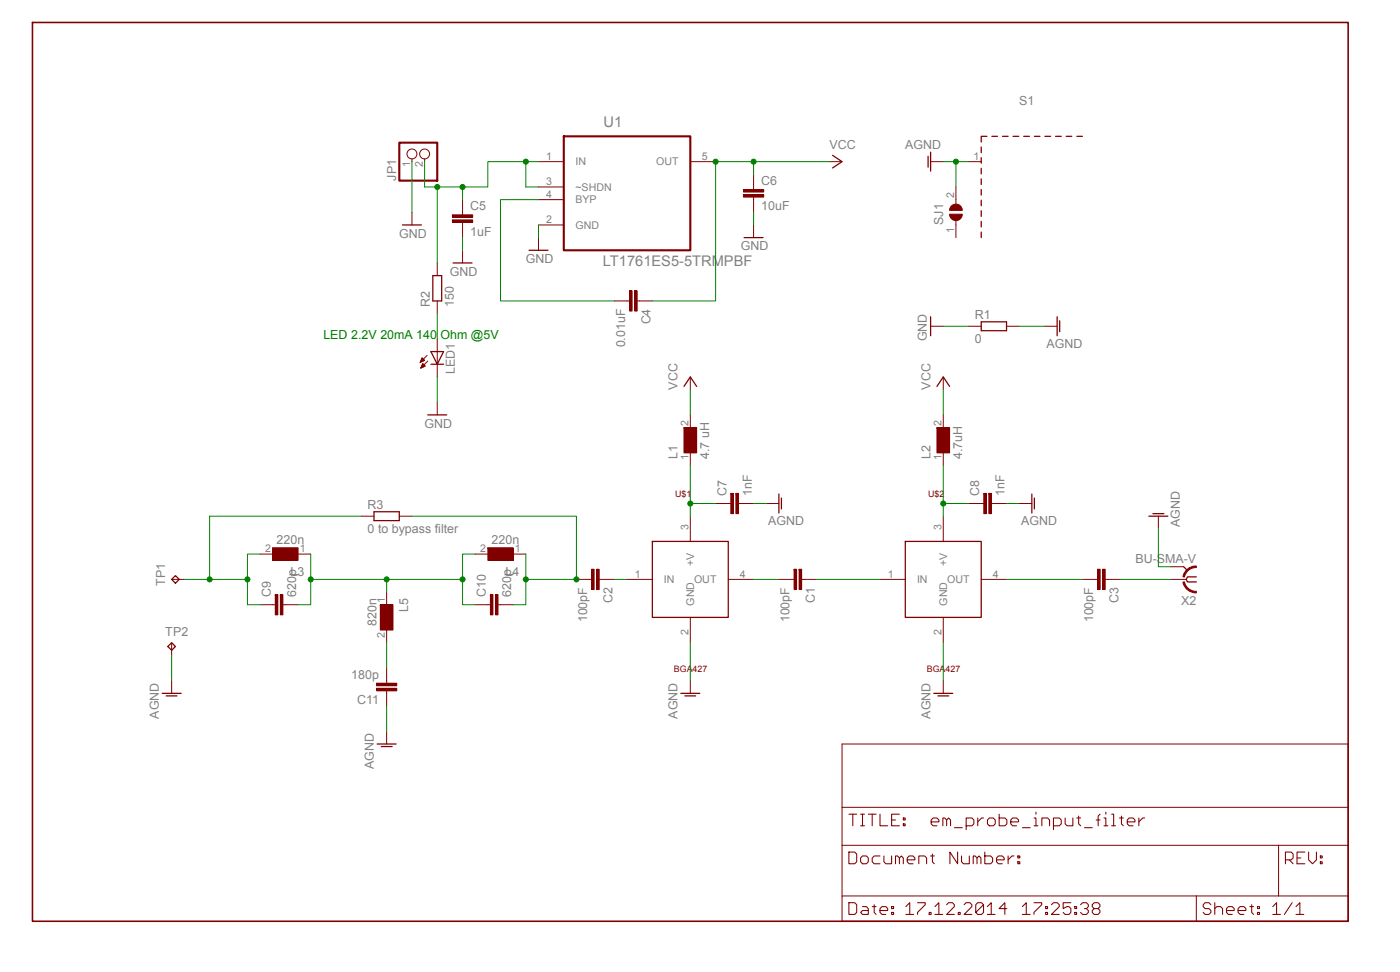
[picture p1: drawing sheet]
<svg xmlns="http://www.w3.org/2000/svg" width="281mm" height="195mm" viewBox="0 0 281 195" stroke-linecap="round" stroke-linejoin="round" font-family="sans-serif">
<path d="M131 108.6h15.2v15.2h-15.2zM181.7 108.6h15.3v15.2h-15.3z" fill="none" stroke="#800000" stroke-width=".25"/>
<g fill="none" stroke="#800000" stroke-width=".2">
<path d="M108.1 32.4h5.1M108.1 37.5h5.1M138.6 32.4h5.1M108.1 40h5.1M108.1 45.1h5.1M118.3 116.2h.5M120.3 116.2h.5M125.9 116.2h5.1M138.6 103.5v5.1M146.2 116.2h5.1M176.7 116.2h5M189.4 103.5v5.1"/>
<path d="M197 116.2h5.1M138.6 123.8v5.1M189.4 123.8v5.1"/>
</g>
<path d="M113.2 27.3h25.4v22.9h-25.4z" fill="none" stroke="#800000" stroke-width=".42"/>
<path d="M118.8 114.2h.5v4.1h-.5z" fill="#800000"/>
<path d="M118.8 114.2h.5v4.1h-.5zM118.8 114.2h.1" fill="none" stroke="#800000" stroke-width=".2"/>
<path d="M119.8 114.2h.5v4.1h-.5z" fill="#800000"/>
<path d="M115.7 116.2h2.6M119.8 114.2h.5v4.1h-.5zM119.8 114.2h.1M120.8 116.2h2.5M219.8 116.2h.5M221.9 116.2h.5" fill="none" stroke="#800000" stroke-width=".2"/>
<path d="M220.3 114.2h.5v4.1h-.5z" fill="#800000"/>
<path d="M220.3 114.2h.5v4.1h-.5zM220.3 114.2h.1" fill="none" stroke="#800000" stroke-width=".2"/>
<path d="M221.4 114.2h.5v4.1h-.5z" fill="#800000"/>
<g fill="none" stroke="#800000" stroke-width=".2">
<path d="M82.7 31.9v.5M85.2 31.9v.5M166.5 32.4h2.5M82.7 42.6v2.5M108.1 47.7v2.5M125.9 60.4h.5M127.9 60.4h.5M217.3 116.2h2.5M221.4 114.2h.5v4.1h-.5zM221.4 114.2h.1M222.4 116.2h2.5M232.5 103.5v2.6"/>
<path d="M138.6 136.5v2.6M189.4 136.5v2.6"/>
<circle cx="82.7" cy="30.9" r="1"/>
<circle cx="85.2" cy="30.9" r="1"/>
</g>
<path d="M167.1 31.2l1.9 1.2-1.9 1.3M80.8 45.1h3.8M106.2 50.2h3.8M230.6 103.5h3.8M231.4 103h2.2M136.7 139.1h3.8M137.5 139.6h2.2M187.4 139.1h3.9M188.3 139.6h2.2" fill="none" stroke="#800000" stroke-width=".25"/>
<path d="M80.2 28.6h7.6v7.6h-7.6z" fill="none" stroke="#800000" stroke-width=".42"/>
<path d="M126.4 58.3h.5v4.1h-.5z" fill="#800000"/>
<path d="M126.4 58.3h.5v4.1h-.5zM126.4 58.3h.1" fill="none" stroke="#800000" stroke-width=".2"/>
<path d="M127.4 58.3h.5v4.1h-.5z" fill="#800000"/>
<path d="M92.9 42.6v.5M92.9 44.6v.5M127.4 58.3h.5v4.1h-.5zM127.4 58.3h.1M123.3 60.4h2.6M128.4 60.4h2.6" fill="none" stroke="#800000" stroke-width=".2"/>
<path d="M90.8 44.1h4.1v.5h-4.1z" fill="#800000"/>
<path d="M90.8 44.1h4.1v.5h-4.1zM90.8 44.1h.1" fill="none" stroke="#800000" stroke-width=".2"/>
<path d="M90.8 43.1h4.1v.5h-4.1z" fill="#800000"/>
<path d="M151.3 37.5v.5M151.3 39.5v.5M90.8 43.1h4.1v.5h-4.1zM90.8 43.1h.1M92.9 40v2.6M92.9 45.1v2.6M92.9 50.2v2.5" fill="none" stroke="#800000" stroke-width=".2"/>
<path d="M90.9 52.7h3.9" fill="none" stroke="#800000" stroke-width=".25"/>
<path d="M149.2 39h4.1v.5h-4.1z" fill="#800000"/>
<path d="M149.2 39h4.1v.5h-4.1zM149.2 39h.1" fill="none" stroke="#800000" stroke-width=".2"/>
<path d="M149.2 38h4.1v.5h-4.1z" fill="#800000"/>
<path d="M149.2 38h4.1v.5h-4.1zM149.2 38h.1M151.3 35v2.5M151.3 40v2.6M151.3 45.1v2.6M146.2 101h.5M148.2 101h.5" fill="none" stroke="#800000" stroke-width=".2"/>
<path d="M149.4 47.7h3.8" fill="none" stroke="#800000" stroke-width=".25"/>
<path d="M147.7 99h.5v4h-.5z" fill="#800000"/>
<path d="M147.7 99h.5v4h-.5zM147.7 99h.1" fill="none" stroke="#800000" stroke-width=".2"/>
<path d="M146.7 99h.5v4h-.5z" fill="#800000"/>
<path d="M146.7 99h.5v4h-.5zM146.7 99h.1M143.7 101h2.5M148.7 101h2.6M197 101h.5M199 101h.5" fill="none" stroke="#800000" stroke-width=".2"/>
<path d="M198.5 99h.5v4h-.5z" fill="#800000"/>
<path d="M198.5 99h.5v4h-.5zM198.5 99h.1" fill="none" stroke="#800000" stroke-width=".2"/>
<path d="M197.5 99h.5v4h-.5z" fill="#800000"/>
<g fill="none" stroke="#800000" stroke-width=".2">
<path d="M138.6 75.6v2.5M186.8 65.4h2.6M189.4 75.6v2.5M209.7 65.4h2.5M197.5 99h.5v4h-.5zM197.5 99h.1M34.5 116.2h2.5M153.8 101h2.6M158.9 116.2h.5M160.9 116.2h.5M194.4 101h2.6M199.5 101h2.6"/>
<path d="M204.6 101h2.5M34.5 128.9v2.6M34.5 136.5v2.6"/>
</g>
<g fill="none" stroke="#800000" stroke-width=".25">
<path d="M137.3 77.5l1.3-1.9 1.2 1.9M186.8 63.5v3.9M188.1 77.5l1.3-1.9 1.2 1.9M212.2 63.5v3.9M212.7 64.3v2.2M156.4 99.1v3.8M156.9 99.9v2.2M207.1 99.1v3.8M207.6 99.9v2.2M34.5 116.2l.7-.7 .8 .7-.8 .8zM32.6 139.1h3.8M33.4 139.6h2.1"/>
<path d="M33.7 129.7l.8-.8 .7 .8-.7 .8z"/>
</g>
<path d="M159.4 114.2h.5v4.1h-.5z" fill="#800000"/>
<path d="M159.4 114.2h.5v4.1h-.5zM159.4 114.2h.1" fill="none" stroke="#800000" stroke-width=".2"/>
<path d="M160.4 114.2h.5v4.1h-.5z" fill="#800000"/>
<path d="M194.4 65.4h2.6M202.1 65.4h2.5M156.4 116.2h2.5M160.4 114.2h.5v4.1h-.5zM160.4 114.2h.1M161.4 116.2h2.6M237.6 116.2h.5" fill="none" stroke="#800000" stroke-width=".2"/>
<path d="M197 64.6h5.1v1.7h-5.1zM237.6 113.7l.8 .7M240.2 115.7h-1.8l-.3 .5 .3 .5h1.8" fill="none" stroke="#800000" stroke-width=".25"/>
<path d="M237.5 116.8l.3-.1a2.39 2.39 0 0 0 2.4 1.9v.3a2.66 2.66 0 0 1-2.7-2.1z" fill-rule="evenodd" fill="#800000"/>
<path d="M237.5 116.8l.3-.1a2.39 2.39 0 0 0 2.4 1.9v.3a2.66 2.66 0 0 1-2.7-2.1z" fill="none" stroke="#800000" stroke-width=".2"/>
<path d="M238 114.5a2.61 2.61 0 0 1 2.2-1v.4a2.35 2.35 0 0 0-2.4 1.9l-.3-.1v-.2z" fill-rule="evenodd" fill="#800000"/>
<path d="M186.8 32.4h2.6M194.4 32.4h2.6M235.1 116.2h2.5M235.1 113.7h2.5M238 114.5a2.61 2.61 0 0 1 2.2-1v.4a2.35 2.35 0 0 0-2.4 1.9l-.3-.1v-.2z" fill="none" stroke="#800000" stroke-width=".2"/>
<g fill="none" stroke="#800000" stroke-width=".25">
<path d="M186.3 31.3v2.2M186.8 30.5v3.8M197 29.5v1.1M197 31.6v1.1M197 33.8v1.1M197 35.9v1.1M197 38v1.1M198.1 27.3h-1.1v1.2M199.1 27.3h1.1M201.2 27.3h1.2M203.4 27.3h1.1M205.5 27.3h1.1"/>
<path d="M207.6 27.3h1.2M209.8 27.3h1.1M211.9 27.3h1.1M214 27.3h1.2M216.2 27.3h1.1M197 40.2v1.1M197 42.3v1.1M197 44.4v1.1M197 46.5v1.2"/>
</g>
<path d="M137.3 85.8h2.5v5h-2.5z" fill="#800000"/>
<path d="M137.3 85.8h2.5v5h-2.5zM137.3 85.8h.1M138.6 83.2v2.6M138.6 90.8v2.6" fill="none" stroke="#800000" stroke-width=".2"/>
<path d="M188.1 85.8h2.5v5h-2.5z" fill="#800000"/>
<path d="M188.1 85.8h2.5v5h-2.5zM188.1 85.8h.1M189.4 83.2v2.6M189.4 90.8v2.6" fill="none" stroke="#800000" stroke-width=".2"/>
<path d="M190.8 41.5a1.27 1.27 0 0 1 1.5-.5 1.27 1.27 0 0 1 .9 1.2h-2.6z" fill-rule="evenodd" fill="#800000"/>
<path d="M190.8 41.5a1.27 1.27 0 0 1 1.5-.5 1.27 1.27 0 0 1 .9 1.2h-2.6z" fill="none" stroke="#800000" stroke-width=".2"/>
<path d="M190.6 43h2.6a1.27 1.27 0 0 1-1.3 1.3 1.27 1.27 0 0 1-1.3-1.3z" fill-rule="evenodd" fill="#800000"/>
<g fill="none" stroke="#800000" stroke-width=".2">
<path d="M191.9 37.5v3.4M87.8 52.7v2.6M190.6 43h2.6a1.27 1.27 0 0 1-1.3 1.3 1.27 1.27 0 0 1-1.3-1.3zM191.9 44.2v3.5M84.4 72.6h.1M84.4 72.5h.3M84.5 72.4h.5M84.5 72.3h.7M84.5 73.7h.2M84.6 73.6h.4M84.6 72.2h.5M84.6 72.1h.4"/>
<path d="M84.6 73.5h.7M84.7 73.4h.6M84.7 71.9h.2M84.7 71.8l.5 .5-.9 .4zM84.7 71.8h.1M84.7 73.3h.5M84.8 73.1h.2M84.8 73h.1M84.9 72.9l.5 .5-.9 .4zM85.7 71.3l-1.4 1.4M85.9 72.4l-1.4 1.4M87.8 60.4v2.5"/>
<path d="M87.8 68v7.6M87.8 80.7v2.5M54.8 121.3h.5M56.8 121.3h.5"/>
</g>
<path d="M86.9 55.3h1.8v5.1h-1.8zM86.5 70.5h2.5l-1.2 2.6zM86.5 73.1h2.5M85.9 83.2h3.8" fill="none" stroke="#800000" stroke-width=".25"/>
<path d="M56.3 119.3h.5v4h-.5z" fill="#800000"/>
<path d="M56.3 119.3h.5v4h-.5zM56.3 119.3h.1" fill="none" stroke="#800000" stroke-width=".2"/>
<path d="M55.3 119.3h.5v4h-.5z" fill="#800000"/>
<path d="M55.3 119.3h.5v4h-.5zM55.3 119.3h.1M52.2 121.3h2.6M57.3 121.3h2.5" fill="none" stroke="#800000" stroke-width=".2"/>
<path d="M54.8 109.9h5v2.5h-5z" fill="#800000"/>
<path d="M52.2 111.1h2.6M54.8 109.9h5v2.5h-5zM54.8 109.9h.1M59.8 111.1h2.6M97.9 121.3h.5M100 121.3h.5" fill="none" stroke="#800000" stroke-width=".2"/>
<path d="M99.5 119.3h.5v4h-.5z" fill="#800000"/>
<path d="M99.5 119.3h.5v4h-.5zM99.5 119.3h.1" fill="none" stroke="#800000" stroke-width=".2"/>
<path d="M98.4 119.3h.6v4h-.6z" fill="#800000"/>
<path d="M98.4 119.3h.6v4h-.6zM98.4 119.3h.1M95.4 121.3h2.5M100.5 121.3h2.5" fill="none" stroke="#800000" stroke-width=".2"/>
<path d="M97.9 109.9h5.1v2.5h-5.1z" fill="#800000"/>
<path d="M95.4 111.1h2.5M97.9 109.9h5.1v2.5h-5.1zM97.9 109.9h.1M103 111.1h2.6" fill="none" stroke="#800000" stroke-width=".2"/>
<path d="M76.3 121.3h2.6v5.1h-2.6z" fill="#800000"/>
<path d="M77.6 118.8v2.5M76.3 121.3h2.6v5.1h-2.6zM76.3 121.3h.1M77.6 126.4v2.5M77.6 136.5v.6M77.6 138.6v.5" fill="none" stroke="#800000" stroke-width=".2"/>
<path d="M75.6 137.1h4v.5h-4z" fill="#800000"/>
<path d="M75.6 137.1h4v.5h-4zM75.6 137.1h.1" fill="none" stroke="#800000" stroke-width=".2"/>
<path d="M75.6 138.1h4v.5h-4z" fill="#800000"/>
<g fill="none" stroke="#800000" stroke-width=".2">
<path d="M72.5 103.5h2.6M80.2 103.5h2.5M75.6 138.1h4v.5h-4zM75.6 138.1h.1M77.6 134v2.5M77.6 139.1v2.5M77.6 146.7v2.5M169 179.7v-30.5h101.6v30.5M169 161.9h101.6M169 169.6h101.6M240.2 179.7h-71.2v5.1h101.6v-5.1h-13.9M240.2 179.7v5.1"/>
<path d="M240.2 179.7h16.5M256.7 169.6v10.1"/>
</g>
<path d="M75.1 102.7h5.1v1.7h-5.1zM75.7 149.2h3.8M76.5 149.8h2.2" fill="none" stroke="#800000" stroke-width=".25"/>
<path d="M6.5 4.5h264.1v180.3h-264.1z" fill="none" stroke="#800000" stroke-width=".32"/>
<g fill="none" stroke="#800000" stroke-width=".21">
<path d="M170.4 170.9h1.2l.4 .4v1.6l-.4 .4h-1.2zM170.4 163.3h1.6M171.2 163.3v2.4M172.8 163.3h.7M172.8 165.7h.7M173.1 171.7h.8l.4 .4v.8l-.4 .4h-.8l-.3-.4v-.8zM173.1 163.3v2.4M174.3 163.3h1.6M175.1 163.3v2.4M176.7 163.3v2.4h1.5M176.7 171.7h-1.2l-.4 .4v.8l.4 .4h1.2M177.4 171.7v1.2l.4 .4h1.2v-1.6"/>
<path d="M179 164.5h.8M179.8 173.3v-1.6h.4l.3 .4v1.2M180.5 163.3h-1.5v2.4h1.5M180.5 172.1l.4-.4 .4 .4v1.2M181.3 164.1h.4v.4h-.4zM181.3 165.3h.4v.4h-.4zM182.1 172.5h1.6v-.4l-.4-.4h-.8l-.4 .4v.8l.4 .4h.8M184.4 173.3v-1.6h1.2l.4 .4v1.2M186.8 171.7h.8M186.9 164.9h1.6v-.4l-.4-.4h-.8l-.4 .4v.8l.4 .4h.8M187.2 171.3v1.6l.4 .4M189.3 165.7v-1.6h.4l.3 .4v1.2"/>
<path d="M190 164.5l.4-.4 .4 .4v1.2M191.6 166h1.6M192.2 170.9v2.4l-1.5-2.4v2.4M193 171.7v1.2l.4 .4h1.2v-1.6M193.9 165.7h1.2l.4-.4v-.8l-.4-.4h-1.2v2.3M195.4 173.3v-1.6h.3l.4 .4v1.2M196.1 172.1l.4-.4 .4 .4v1.2M196.3 164.1v1.6M197.4 164.1h-.3l-.8 .8M197.7 170.9v2.4h1.2l.4-.4v-.8l-.4-.4h-1.2M198.6 164.1h.8l.4 .4v.8l-.4 .4h-.8l-.4-.4v-.8zM200 172.5h1.6v-.4l-.4-.4h-.8l-.4 .4v.8l.4 .4h.8"/>
<path d="M200.6 163.3v2.4h1.1l.4-.4v-.8l-.4-.4h-1.1M202.4 171.7v1.6M202.9 164.9h1.6v-.4l-.4-.4h-.8l-.4 .4v.8l.4 .4h.8M203.5 171.7h-.3l-.8 .8M204.3 171.7h.4v.4h-.4zM204.3 172.9h.4v.4h-.4zM205.2 166h1.6M207.6 164.1h.4v1.6M207.6 165.7h.8M208 162.9v.4M209.1 165.7v-1.6h1.2l.4 .4v1.2M211.5 165.7h1.1l.4-.4v-.8l-.4-.4h-1.1v2.3"/>
<path d="M213.8 164.1v1.2l.4 .4h1.2v-1.6M216.2 164.1h.7M216.5 163.7v1.6l.4 .4M217.7 166h1.6M220 164.5h.8M220.8 163.3l-.4 .4v2M221.6 164.1h.4v1.6M221.6 165.7h.8M222 162.9v.4M223.2 163.3h.4v2.4M223.2 165.7h.7M224.7 164.1h.8"/>
<path d="M225.1 163.7v1.6l.4 .4M226.3 164.9h1.5v-.4l-.3-.4h-.8l-.4 .4v.8l.4 .4h.8M228.6 164.1v1.6M229.8 164.1h-.4l-.8 .8M258 172.5h1.2l.4-.4v-.8l-.4-.4h-1.2v2.4M258.8 172.5l.8 .8M260.4 172.1h.8M261.9 170.9h-1.5v2.4h1.5M262.7 170.9v1.6l.8 .8 .8-.8v-1.6M265 171.7h.4v.4h-.4zM265 172.9h.4v.4h-.4zM170.4 181.1h1.2l.4 .4v1.5l-.4 .4h-1.2z"/>
<path d="M173.1 181.9h.8l.4 .4v1.1h-1.2l-.3-.4 .3-.4h1.2M175.1 181.9h.8M175.5 181.5v1.5l.4 .4M176.7 182.6h1.5v-.3l-.4-.4h-.8l-.3 .4v.7l.3 .4h.8M179 181.9h.4v.4h-.4zM179 183h.4v.4h-.4zM181.8 181.9l.8-.8v2.3M181.8 183.4h1.6M184.2 181.1h1.5v.4l-1.5 1.5v.4M186.5 183h.4v.4h-.4zM187.7 181.9l.8-.8v2.3M187.7 183.4h1.5"/>
<path d="M190 181.5l.4-.4h.8l.4 .4v.4l-1.6 1.5h1.6M192.4 183h.4v.4h-.4zM193.5 181.5l.4-.4h.8l.4 .4v.4l-1.6 1.5h1.6M197.4 181.5l-1.5 1.5 .4 .4h.7l.4-.4v-1.5l-.4-.4h-.7l-.4 .4v1.5M198.2 181.9l.8-.8v2.3M198.2 183.4h1.6M202.1 182.3h-1.5l1.1-1.2v2.3M205.2 181.9l.8-.8v2.3M205.2 183.4h1.6M207.6 181.1h1.5v.4l-1.5 1.5v.4M209.9 181.9h.4v.4h-.4zM209.9 183h.4v.4h-.4z"/>
<path d="M211.1 181.5l.4-.4h.7l.4 .4v.4l-1.5 1.5h1.5M215 181.1h-1.6v1.2l.8-.4h.4l.4 .4v.7l-.4 .4h-.8l-.4-.4M215.7 181.9h.4v.4h-.4zM215.7 183h.4v.4h-.4zM216.9 181.5l.4-.4h.8l.4 .4v.4l-.4 .4h-.4M218.1 182.3l.4 .3v.4l-.4 .4h-.8l-.4-.4M219.6 182.3h.8M219.6 181.1h.8l.4 .4v.4l-.4 .4 .4 .3v.4l-.4 .4h-.8l-.3-.4v-.4l.3-.3-.3-.4v-.4zM243.1 181.5l-.4-.4h-.8l-.4 .4v.4l.4 .4h.8l.4 .3v.4l-.4 .4h-.8l-.4-.4M243.9 182.3l.4-.4h.7l.4 .4v1.1M243.9 181.1v2.3M246.2 182.6h1.6v-.3l-.4-.4h-.8l-.4 .4v.7l.4 .4h.8"/>
<path d="M248.5 182.6h1.6v-.3l-.4-.4h-.8l-.4 .4v.7l.4 .4h.8M250.9 181.9h.7M251.3 181.5v1.5l.3 .4M252.4 181.9h.4v.4h-.4zM252.4 183h.4v.4h-.4zM255.5 181.9l.8-.8v2.3M255.5 183.4h1.5M259.4 181.1l-1.6 2.3M260.2 181.9l.7-.8v2.3M260.2 183.4h1.5"/>
</g>
<path d="M105.6 32.4v5.1M108.1 32.4h-10.2v5.1h-5M123.3 116.2h2.6" fill="none" stroke="#008000" stroke-width=".2"/>
<circle cx="105.6" cy="32.4" r=".51" fill="#008000"/>
<g fill="none" stroke="#008000" stroke-width=".2">
<path d="M85.2 32.4v5.1M92.9 37.5v2.5M105.6 37.5h2.5"/>
<circle cx="105.6" cy="32.4" r=".51"/>
</g>
<circle cx="92.9" cy="37.5" r=".51" fill="#008000"/>
<g fill="none" stroke="#008000" stroke-width=".2">
<path d="M85.2 37.5h7.7M87.8 37.5v15.2"/>
<circle cx="92.9" cy="37.5" r=".51"/>
</g>
<circle cx="87.8" cy="37.5" r=".51" fill="#008000"/>
<g fill="none" stroke="#008000" stroke-width=".2">
<path d="M82.7 32.4v10.2M189.4 32.4h5M191.9 32.4v5.1M92.9 47.7v2.5M108.1 45.1v2.6M151.3 42.6v2.5M87.8 75.6v5.1M189.4 65.4h5M204.6 65.4h5.1M151.3 101h2.5M202.1 101h2.5M232.5 106.1v7.6h2.6"/>
<path d="M34.5 131.5v5M138.6 128.9v7.6M189.4 128.9v7.6"/>
<circle cx="87.8" cy="37.5" r=".51"/>
</g>
<circle cx="191.9" cy="32.4" r=".51" fill="#008000"/>
<g fill="none" stroke="#008000" stroke-width=".2">
<path d="M151.3 32.4h-7.6v28h-12.7M77.6 141.6v5.1"/>
<circle cx="191.9" cy="32.4" r=".51"/>
</g>
<circle cx="143.7" cy="32.4" r=".51" fill="#008000"/>
<g fill="none" stroke="#008000" stroke-width=".2">
<path d="M166.5 32.4h-15.2v2.6"/>
<circle cx="143.7" cy="32.4" r=".51"/>
</g>
<circle cx="151.3" cy="32.4" r=".51" fill="#008000"/>
<g fill="none" stroke="#008000" stroke-width=".2">
<path d="M108.1 40h-7.6v20.4h22.8M138.6 78.1v5.1M189.4 78.1v5.1M138.6 93.4v7.6M143.7 101h-5.1v2.5M151.3 116.2h5.1M164 116.2h12.7M202.1 116.2h15.2M224.9 116.2h10.2"/>
<circle cx="151.3" cy="32.4" r=".51"/>
</g>
<circle cx="138.6" cy="101" r=".51" fill="#008000"/>
<g fill="none" stroke="#008000" stroke-width=".2">
<path d="M189.4 93.4v7.6M194.4 101h-5v2.5"/>
<circle cx="138.6" cy="101" r=".51"/>
</g>
<circle cx="189.4" cy="101" r=".51" fill="#008000"/>
<g fill="none" stroke="#008000" stroke-width=".2">
<path d="M87.8 62.9v5.1M62.4 111.1v10.2h-2.6M62.4 116.2h15.2M95.4 111.1h-2.5v10.2h2.5"/>
<circle cx="189.4" cy="101" r=".51"/>
</g>
<circle cx="62.4" cy="116.2" r=".51" fill="#008000"/>
<circle cx="62.4" cy="116.2" r=".51" fill="none" stroke="#008000" stroke-width=".2"/>
<circle cx="92.9" cy="116.2" r=".51" fill="#008000"/>
<g fill="none" stroke="#008000" stroke-width=".2">
<path d="M92.9 116.2h-15.3v2.6"/>
<circle cx="92.9" cy="116.2" r=".51"/>
</g>
<circle cx="77.6" cy="116.2" r=".51" fill="#008000"/>
<g fill="none" stroke="#008000" stroke-width=".2">
<path d="M37 116.2h5.1M52.2 111.1h-2.5v10.2h2.5"/>
<circle cx="77.6" cy="116.2" r=".51"/>
</g>
<circle cx="49.7" cy="116.2" r=".51" fill="#008000"/>
<g fill="none" stroke="#008000" stroke-width=".2">
<path d="M42.1 103.5v12.7h7.6"/>
<circle cx="49.7" cy="116.2" r=".51"/>
</g>
<circle cx="42.1" cy="116.2" r=".51" fill="#008000"/>
<g fill="none" stroke="#008000" stroke-width=".2">
<path d="M42.1 103.5h30.4M105.6 111.1v10.2h-2.6M105.6 116.2h10.1"/>
<circle cx="42.1" cy="116.2" r=".51"/>
</g>
<circle cx="105.6" cy="116.2" r=".51" fill="#008000"/>
<g fill="none" stroke="#008000" stroke-width=".2">
<path d="M82.7 103.5h33v12.7"/>
<circle cx="105.6" cy="116.2" r=".51"/>
</g>
<circle cx="115.7" cy="116.2" r=".51" fill="#008000"/>
<g fill="none" stroke="#008000" stroke-width=".2">
<path d="M77.6 128.9v5.1"/>
<circle cx="115.7" cy="116.2" r=".51"/>
</g>
<g font-size="2.9" fill="#808080">
<text x="121.2" y="25.4">U1</text>
<text x="121" y="53.4">LT1761ES5-5TRMPBF</text>
</g>
<g font-size="2.5" fill="#808080">
<text x="204.6" y="21">S1</text>
<text x="166.5" y="29.9">VCC</text>
<text x="181.7" y="29.9">AGND</text>
<text x="79.5" y="36.2" transform="rotate(-90 79.5 36.2)">JP1</text>
<text x="152.8" y="37.1">C6</text>
<text x="80.2" y="47.7">GND</text>
<text x="94.4" y="47.3">1uF</text>
<text x="94.4" y="42.2">C5</text>
<text x="152.8" y="42.2">10uF</text>
<text x="189.4" y="45.1" transform="rotate(-90 189.4 45.1)">SJ1</text>
<text x="105.6" y="52.7">GND</text>
<text x="148.7" y="50.2">GND</text>
<text x="90.3" y="55.3">GND</text>
<text x="86.3" y="61.6" transform="rotate(-90 86.3 61.6)">R2</text>
<text x="91.1" y="61.6" transform="rotate(-90 91.1 61.6)">150</text>
<text x="130.6" y="65.1" transform="rotate(-90 130.6 65.1)">C4</text>
<text x="195.7" y="63.9">R1</text>
<text x="125.5" y="69.7" transform="rotate(-90 125.5 69.7)">0.01uF</text>
<text x="186.1" y="68.5" transform="rotate(-90 186.1 68.5)">GND</text>
<text x="195.7" y="68.7">0</text>
<text x="210.1" y="69.8">AGND</text>
<text x="91.3" y="75.1" transform="rotate(-90 91.3 75.1)">LED1</text>
<text x="136" y="78.1" transform="rotate(-90 136 78.1)">VCC</text>
<text x="186.8" y="78.1" transform="rotate(-90 186.8 78.1)">VCC</text>
<text x="85.2" y="85.8">GND</text>
<text x="136" y="92.1" transform="rotate(-90 136 92.1)">L1</text>
<text x="142.4" y="92.1" transform="rotate(-90 142.4 92.1)">4.7 uH</text>
<text x="186.8" y="92.1" transform="rotate(-90 186.8 92.1)">L2</text>
<text x="193.2" y="92.1" transform="rotate(-90 193.2 92.1)">4.7uH</text>
<text x="145.8" y="99.5" transform="rotate(-90 145.8 99.5)">C7</text>
<text x="150.9" y="99.5" transform="rotate(-90 150.9 99.5)">1nF</text>
<text x="196.6" y="99.5" transform="rotate(-90 196.6 99.5)">C8</text>
<text x="201.7" y="99.5" transform="rotate(-90 201.7 99.5)">1nF</text>
<text x="73.8" y="106.8">0 to bypass filter</text>
<text x="73.8" y="102">R3</text>
<text x="154.2" y="105.3">AGND</text>
<text x="205" y="105.3">AGND</text>
<text x="236.9" y="105.7" transform="rotate(-90 236.9 105.7)">AGND</text>
<text x="55.5" y="109.1">220n</text>
<text x="98.7" y="109.1">220n</text>
<text x="227.9" y="112.9">BU-SMA-V</text>
<text x="33.2" y="117.5" transform="rotate(-90 33.2 117.5)">TP1</text>
<text x="54.4" y="119.8" transform="rotate(-90 54.4 119.8)">C9</text>
<text x="58.3" y="115.5">L3</text>
<text x="59.5" y="119.8" transform="rotate(-90 59.5 119.8)">620p</text>
<text x="97.6" y="119.8" transform="rotate(-90 97.6 119.8)">C10</text>
<text x="101.5" y="115.5">L4</text>
<text x="102.6" y="119.8" transform="rotate(-90 102.6 119.8)">620p</text>
<text x="75.6" y="125.6" transform="rotate(-90 75.6 125.6)">820n</text>
<text x="81.9" y="122.8" transform="rotate(-90 81.9 122.8)">L5</text>
<text x="117.9" y="124.9" transform="rotate(-90 117.9 124.9)">100pF</text>
<text x="123" y="120.9" transform="rotate(-90 123 120.9)">C2</text>
<text x="158.5" y="124.9" transform="rotate(-90 158.5 124.9)">100pF</text>
<text x="163.6" y="120.9" transform="rotate(-90 163.6 120.9)">C1</text>
<text x="219.5" y="124.9" transform="rotate(-90 219.5 124.9)">100pF</text>
<text x="224.5" y="120.9" transform="rotate(-90 224.5 120.9)">C3</text>
<text x="237.1" y="121.3">X2</text>
<text x="33.2" y="127.7">TP2</text>
<text x="70.5" y="136.2">180p</text>
<text x="71.7" y="141.2">C11</text>
<text x="31.9" y="144.2" transform="rotate(-90 31.9 144.2)">AGND</text>
<text x="136" y="144.2" transform="rotate(-90 136 144.2)">AGND</text>
<text x="186.8" y="144.2" transform="rotate(-90 186.8 144.2)">AGND</text>
<text x="75.1" y="154.3" transform="rotate(-90 75.1 154.3)">AGND</text>
</g>
<text font-size="2.5" fill="#008000" x="64.9" y="68">LED 2.2V 20mA 140 Ohm @5V</text>
<g font-size="2.1" fill="#808080">
<text x="82.3" y="33.4" transform="rotate(-90 82.3 33.4)">1</text>
<text x="84.9" y="33.4" transform="rotate(-90 84.9 33.4)">2</text>
<text x="109.7" y="32.1">1</text>
<text x="115.5" y="33.2">IN</text>
<text x="131.7" y="33.2">OUT</text>
<text x="140.9" y="32.1">5</text>
<text x="195.4" y="32.1">1</text>
<text x="109.7" y="37.2">3</text>
<text x="109.7" y="39.7">4</text>
<text x="115.5" y="38.3">~SHDN</text>
<text x="115.5" y="40.8">BYP</text>
<text x="191.6" y="39.7" transform="rotate(-90 191.6 39.7)">2</text>
<text x="109.7" y="44.8">2</text>
<text x="115.5" y="45.9">GND</text>
<text x="191.6" y="46.7" transform="rotate(-90 191.6 46.7)">1</text>
<text x="138.2" y="85.4" transform="rotate(-90 138.2 85.4)">2</text>
<text x="189" y="85.4" transform="rotate(-90 189 85.4)">2</text>
<text x="138.2" y="92.4" transform="rotate(-90 138.2 92.4)">1</text>
<text x="189" y="92.4" transform="rotate(-90 189 92.4)">1</text>
<text x="138.2" y="106.3" transform="rotate(-90 138.2 106.3)">3</text>
<text x="189" y="106.3" transform="rotate(-90 189 106.3)">3</text>
<text x="53.2" y="110.8">2</text>
<text x="60.2" y="110.8">1</text>
<text x="96.4" y="110.8">2</text>
<text x="103.4" y="110.8">1</text>
<text x="139.3" y="113.6" transform="rotate(-90 139.3 113.6)">+V</text>
<text x="190.1" y="113.6" transform="rotate(-90 190.1 113.6)">+V</text>
<text x="127.4" y="115.9">1</text>
<text x="133.3" y="117">IN</text>
<text x="139.3" y="117">OUT</text>
<text x="148.5" y="115.9">4</text>
<text x="178.2" y="115.9">1</text>
<text x="184.1" y="117">IN</text>
<text x="190.1" y="117">OUT</text>
<text x="199.3" y="115.9">4</text>
<text x="77.3" y="121" transform="rotate(-90 77.3 121)">1</text>
<text x="139.3" y="121.5" transform="rotate(-90 139.3 121.5)">GND</text>
<text x="190.1" y="121.5" transform="rotate(-90 190.1 121.5)">GND</text>
<text x="77.3" y="127.9" transform="rotate(-90 77.3 127.9)">2</text>
<text x="138.2" y="127.4" transform="rotate(-90 138.2 127.4)">2</text>
<text x="189" y="127.4" transform="rotate(-90 189 127.4)">2</text>
</g>
<g font-size="1.8" fill="#800000">
<text x="135.5" y="99.7">U$1</text>
<text x="186.3" y="99.7">U$2</text>
<text x="135.3" y="134.8">BGA427</text>
<text x="186.1" y="134.8">BGA427</text>
</g>
</svg>
